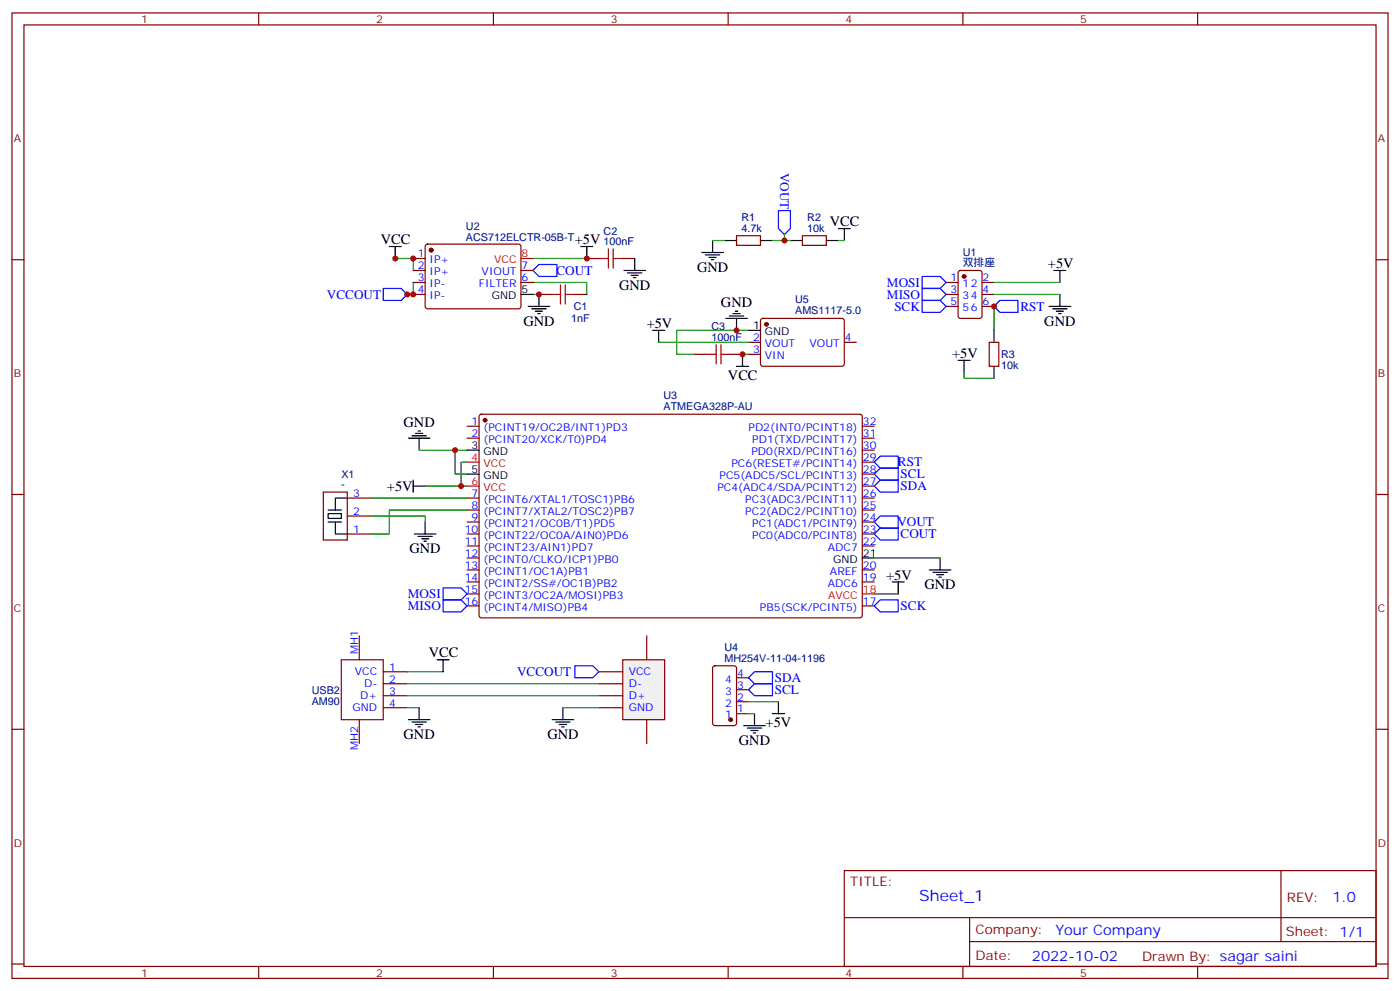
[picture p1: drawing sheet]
<svg xmlns="http://www.w3.org/2000/svg" width="412mm" height="292mm" viewBox="0 0 412 292" stroke-linecap="round" stroke-linejoin="round" font-family="sans-serif">
<g fill="none" stroke="#870000" stroke-width=".35">
<path d="M3.5 3.8h405.4v284.3h-405.4zM7.1 7.3h398.2v277.3h-398.2zM76.2 3.8v3.5M145.3 3.8v3.5M214.5 3.8v3.5M283.6 3.8v3.5M352.8 3.8v3.5M3.5 76.5h3.6M172.9 76.1h3.5M183.4 76.1h3.6M217 69.4h7v2.8h-7zM236.4 69.4h7v2.8h-7z"/>
<path d="M405.3 76.5h3.6M158.7 86.7h3.6M169.3 86.7h3.6M224.2 94l.5-.2h23.6l.4 .7-.1 12.9-.6 .5-23.6-.1-.4-.6v-12.7zM204.6 104.4h3.5M215.2 104.4h3.5M220.5 104.4h3.5M220.5 100.8h3.5M248.7 100.8h3.5M3.5 145.6h3.6M95.2 144.9h7.1v14.1h-7.1zM102.3 157.3h7.1"/>
<path d="M102.3 152h7.1M102.3 146.7h7.1M405.3 145.6h3.6M100.5 194.3h12.4v17.6h-12.4zM105.8 187.3v7M112.9 197.8h7M210.1 196.3l.5-.2h5.7l.6 .4 .1 16.5-.5 .7h-5.9l-.6-.4-.1-16.5zM217 199.6h3.5M3.5 214.8h3.6M105.8 211.9v7.1M112.9 208.4h7M112.9 204.9h7"/>
<path d="M112.9 201.4h7M217 210.2h3.5M217 206.7h3.5M217 203.1h3.5M405.3 214.8h3.6M248.7 256.4h156.6v28.2h-156.6zM377.3 256.4v20.9M248.7 270.2h156.5M285.6 277.3h119.6M285.6 270.2v14.2M3.5 283.9h3.6M76.2 284.6v3.5"/>
<path d="M145.3 284.6v3.5M214.5 284.6v3.5M283.6 284.6v3.5M352.8 284.6v3.5M405.3 283.9h3.6"/>
</g>
<g fill="none" stroke="#008700" stroke-width=".35">
<path d="M121.7 76.1h-5.3h5.3v3.6M157 76.1h15.9M209.9 70.8h3.5M227.5 70.8h3.6M231.1 69.1v1.7h1.7M246.9 70.8h1.8M121.7 83.2v3.5h-1.8h1.8M157 83.2h15.9v3.5M157 86.7h1.7M220.5 97.3h-21.2v7.1h5.3M218.7 104.4h1.8M123.5 132.6h14.1"/>
<path d="M134.1 132.6v7h3.5M137.6 136.1h-1.8v7.1M109.4 152h15.8v1.7M109.4 146.7h28.2M125.2 143.2h12.4M137.6 150.2h-22.9v7.1h-5.3M257.5 164.3h19.4M257.5 174.9h7.1M119.9 197.8h10.6M119.9 208.4h3.6M220.5 206.7h8.8M220.5 210.2h1.7"/>
</g>
<path d="M158.7 77.9h5.3v3.5h-5.3l-1.7-1.7zM229.3 62h3.5v5.3l-1.7 1.8-1.8-1.8zM112.9 84.9h5.3l1.7 1.8-1.7 1.8h-5.3zM259.3 137.9h5.3v3.5h-5.3l-1.8-1.8zM259.3 155.5h5.3v3.5h-5.3l-1.8-1.7zM259.3 152h5.3v3.5h-5.3l-1.8-1.8zM259.3 141.4h5.3v3.5h-5.3l-1.8-1.7zM169.3 196.1h5.3l1.8 1.7-1.8 1.8h-5.3zM222.2 197.8h5.3v3.6h-5.3l-1.7-1.8zM222.2 201.4h5.3v3.5h-5.3l-1.7-1.8z" fill="none" stroke="#00f" stroke-width=".35"/>
<g fill="none" stroke="#000" stroke-width=".35">
<path d="M114.7 72.6h3.5M116.4 72.6v3.5M171.1 72.6h3.5M172.9 72.6v3.5M183.8 79.7h6.3M187 76.1v3.6M206.7 74.4h6.4M207.8 75.1h4.2M208.8 75.8h2.2M209.5 76.5h.8M209.9 70.8v3.6M213.4 70.8h3.6"/>
<path d="M224 70.8h3.5M232.8 70.8h3.6M243.4 70.8h3.5M246.9 67.3h3.6M248.7 67.3v3.5M155.6 90.2h6.3M156.6 90.9h4.3M157.7 91.7h2.1M158.4 92.4h.7M158.7 86.7v3.5M184.9 80.4h4.2M185.9 81.1h2.1"/>
<path d="M186.6 81.8h.7M192.3 97.3h3.5M194 97.3v3.5M213.8 93.8h6.3M214.8 93.1h4.3M215.9 92.4h2.1M216.6 91.7h.7M217 93.8v3.5M220.5 97.3h3.5M217 107.9h3.5M218.7 104.4v3.5M120.3 129h6.3"/>
<path d="M121.4 128.3h4.2M122.4 127.6h2.1M123.1 126.9h.7M123.5 129v3.6M96.7 151.3h3.8v1.4h-3.8zM96.7 150.2h3.8M96.7 153.7h3.8M98.8 153.7v3.6h3.5M102.3 146.7h-3.5v3.5M121.7 143.2h3.5M121.7 141.4v3.5M122.1 157.3h6.3"/>
<path d="M123.1 158h4.3M124.2 158.7h2.1M124.9 159.4h.7M125.2 153.7v3.6M262.8 171.4h3.5M264.6 171.4v3.5M273.8 167.9h6.3M274.8 168.6h4.2M275.9 169.3h2.1M276.6 170h.7M276.9 164.3v3.6M128.8 194.3h3.5"/>
<path d="M130.5 194.3v3.5M120.3 211.9h6.3M121.4 212.7h4.2M122.4 213.4h2.1M123.1 214.1h.7M123.5 208.4v3.5M162.6 211.9h6.4M163.7 212.7h4.2M164.7 213.4h2.2M165.5 214.1h.7M165.8 208.4v3.5M219.1 213.7h6.3"/>
<path d="M220.1 214.4h4.3M221.2 215.1h2.1M221.9 215.8h.7M222.2 210.2v3.5M227.5 210.2h3.6M229.3 206.7v3.5"/>
</g>
<path d="M176.4 76.1h2.8M179.2 73.3v5.7M180.6 76.1h2.8M180.6 73.3v5.7M162.3 86.7h2.8M165.1 83.9v5.6M166.5 86.7h2.8M166.5 83.9v5.6M208.1 104.4h2.9M211 101.5v5.7M212.4 104.4h2.8M212.4 101.5v5.7" fill="none" stroke="#a10000" stroke-width=".35"/>
<g fill="#870000" stroke="#870000" stroke-width=".35">
<circle cx="215.2" cy="211.9" r=".53"/>
<circle cx="225.8" cy="95.5" r=".53"/>
</g>
<path d="M183.4 194.3h12.4v17.6h-12.4z" fill="#f0f0f0" stroke="#870000" stroke-width=".35"/>
<g fill="none" stroke="#870000" stroke-width=".35">
<path d="M121.7 76.1h3.5M121.7 79.7h3.5M125.5 72.1l.4-.2 27.1 .1 .5 .6-.1 17.9-.6 .4h-27.1l-.5-.7v-17.6zM153.5 79.7h3.5M282.5 79.9l.4-.2h5.7l.6 .4 .1 13-.5 .6-5.9 .1-.6-.5-.1-12.9zM121.7 83.2h3.5M121.7 86.7h3.5M153.5 83.2h3.5M278.7 83.2h3.5M278.7 86.7h3.5M278.7 90.2h3.5M289.3 83.2h3.5"/>
<path d="M289.3 86.7h3.5M289.3 90.2h3.5M291.4 100.8h2.8v7.1h-2.8zM137.6 125.5h3.5M137.6 129h3.5M141.3 122.2l.5-.2h111.8l.4 .7-.1 58.8-.6 .5-111.8-.1-.4-.6v-58.6zM254 125.5h3.5M254 129h3.5M254 139.6h3.5M254 136.1h3.5M254 132.6h3.5M137.6 146.7h3.5"/>
<path d="M137.6 150.2h3.5M137.6 153.7h3.5M137.6 157.3h3.5M254 146.7h3.5M254 150.2h3.5M254 153.7h3.5M254 157.3h3.5M254 143.2h3.5M137.6 160.8h3.5M137.6 164.3h3.5M137.6 167.9h3.5M137.6 171.4h3.5"/>
<path d="M137.6 174.9h3.5M137.6 178.4h3.5M254 160.8h3.5M254 167.9h3.5M254 171.4h3.5M254 178.4h3.5M176.4 197.8h7M190.5 187.3v7M176.4 201.4h7M176.4 204.9h7M176.4 208.4h7M190.5 211.9v7.1"/>
</g>
<path d="M292.8 90.2v7.1M292.8 83.2h19.4M292.8 86.7h19.4M194 100.8h26.5M284 109.6v1.8h8.8M119.9 201.4h56.5M119.9 204.9h56.5M165.8 208.4h10.6" fill="none" stroke="#008700" stroke-width=".35"/>
<g fill="#870000" stroke="#870000" stroke-width=".35">
<circle cx="142.9" cy="123.8" r=".53"/>
<circle cx="127" cy="73.7" r=".53"/>
<circle cx="284" cy="81.4" r=".53"/>
</g>
<g fill="none" stroke="#000" stroke-width=".35">
<path d="M310.4 79.7h3.6M312.2 79.7v3.5M153.5 86.7h3.5M292.8 97.3v3.5M309 90.2h6.4M310.1 90.9h4.2M311.1 91.7h2.2M311.9 92.4h.7M312.2 86.7v3.5M282.2 106.1h3.6M284 106.1v3.5M292.8 107.9v3.5"/>
<path d="M137.6 132.6h3.5M137.6 139.6h3.5M254 164.3h3.5"/>
</g>
<path d="M153.5 76.1h3.5M137.6 136.1h3.5M137.6 143.2h3.5M254 174.9h3.5" fill="none" stroke="#f00" stroke-width=".35"/>
<path d="M271.6 81.4h5.3l1.8 1.8-1.8 1.7h-5.3zM271.6 84.9h5.3l1.8 1.8-1.8 1.8h-5.3zM271.6 88.5h5.3l1.8 1.7-1.8 1.8h-5.3zM292.8 90.2l1.8-1.7h5.3v3.5h-5.3zM259.3 134.3h5.3v3.6h-5.3l-1.8-1.8zM130.5 176.7h5.3l1.8 1.7-1.8 1.8h-5.3zM130.5 173.1h5.3l1.8 1.8-1.8 1.8h-5.3zM259.3 176.7h5.3v3.5h-5.3l-1.8-1.8z" fill="none" stroke="#00f" stroke-width=".35"/>
<g fill="#c00">
<circle cx="121.7" cy="76.1" r=".88"/>
<circle cx="121.7" cy="86.7" r=".88"/>
<circle cx="158.8" cy="86.7" r=".88"/>
<circle cx="172.9" cy="76.1" r=".88"/>
<circle cx="134.1" cy="132.6" r=".88"/>
<circle cx="135.8" cy="143.2" r=".88"/>
<circle cx="218.7" cy="104.4" r=".88"/>
<circle cx="231.1" cy="70.8" r=".88"/>
<circle cx="119.9" cy="86.7" r=".88"/>
<circle cx="116.4" cy="76.1" r=".88"/>
<circle cx="217" cy="97.3" r=".88"/>
<circle cx="292.8" cy="90.2" r=".88"/>
</g>
<text font-size="4.6" fill="#00f" x="270.8" y="265.4">Sheet_1</text>
<g font-size="4.2">
<text x="112.2" y="71.9">VCC</text>
<text x="169.3" y="71.9">+5V</text>
<text x="244.5" y="66.6">VCC</text>
<text x="205.3" y="80">GND</text>
<text x="308.7" y="79">+5V</text>
<text x="182.4" y="85.3">GND</text>
<text x="154.2" y="95.9">GND</text>
<text x="212.4" y="90.5">GND</text>
<text x="307.6" y="95.9">GND</text>
<text x="190.5" y="96.6">+5V</text>
<text x="280.5" y="105.4">+5V</text>
<text x="214.4" y="111.8">VCC</text>
<text x="118.9" y="125.8">GND</text>
<text x="114" y="144.6">+5V</text>
<text x="120.6" y="162.9">GND</text>
<text x="261.1" y="170.7">+5V</text>
<text x="272.3" y="173.5">GND</text>
<text x="126.3" y="193.6">VCC</text>
<text x="225.5" y="214.1">+5V</text>
<text x="118.9" y="217.6">GND</text>
<text x="161.2" y="217.6">GND</text>
<text x="217.7" y="219.4">GND</text>
</g>
<g font-size="4.2" fill="#00f">
<text x="392.5" y="265.7">1.0</text>
<text x="310.9" y="275.2">Your Company</text>
<text x="304" y="283">2022-10-02</text>
</g>
<g font-size="3.9" fill="#00f">
<text x="229.8" y="50.9" transform="rotate(90 229.8 50.9)">VOUT</text>
<text x="163.9" y="80.9">COUT</text>
<text x="96.3" y="88">VCCOUT</text>
<text x="261.3" y="84.4">MOSI</text>
<text x="261.3" y="88">MISO</text>
<text x="263.4" y="91.5">SCK</text>
<text x="300.6" y="91.5">RST</text>
<text x="264.5" y="137.4">RST</text>
<text x="265.3" y="140.9">SCL</text>
<text x="265.3" y="144.4">SDA</text>
<text x="264.4" y="155">VOUT</text>
<text x="265.3" y="158.4">COUT</text>
<text x="120.2" y="179.7">MISO</text>
<text x="120.2" y="176.2">MOSI</text>
<text x="265.3" y="179.6">SCK</text>
<text x="152.3" y="199.2">VCCOUT</text>
<text x="228.2" y="200.8">SDA</text>
<text x="228.2" y="204.4">SCL</text>
</g>
<g font-size="3.9" fill="#800">
<text x="250.5" y="261">TITLE:</text>
<text x="379.1" y="265.7">REV:</text>
<text x="287.4" y="275.2">Company:</text>
<text x="378.7" y="275.8">Sheet: 1/1</text>
<text x="287.4" y="282.9">Date:</text>
<text x="336.4" y="282.9">Drawn By: sagar saini</text>
</g>
<g font-size="3.2" fill="#800">
<text x="41.6" y="6.8">1</text>
<text x="110.8" y="6.8">2</text>
<text x="179.9" y="6.8">3</text>
<text x="249.1" y="6.8">4</text>
<text x="318.2" y="6.8">5</text>
<text x="4.1" y="41.9">A</text>
<text x="405.9" y="41.9">A</text>
<text x="4.1" y="111.1">B</text>
<text x="405.9" y="111.1">B</text>
<text x="4.1" y="180.2">C</text>
<text x="405.9" y="180.2">C</text>
<text x="4.1" y="249.3">D</text>
<text x="405.9" y="249.3">D</text>
<text x="41.6" y="287.6">1</text>
<text x="110.8" y="287.6">2</text>
<text x="179.9" y="287.6">3</text>
<text x="249.1" y="287.6">4</text>
<text x="318.2" y="287.6">5</text>
</g>
<g font-size="3.2" fill="#000080">
<text x="218.4" y="65.1">R1</text>
<text x="237.8" y="65.2">R2</text>
<text x="137.2" y="70.8">ACS712ELCTR-05B-T</text>
<text x="137.2" y="67.8">U2</text>
<text x="177.8" y="69.1">C2</text>
<text x="218.4" y="68.4">4.7k</text>
<text x="237.8" y="68.4">10k</text>
<text x="177.8" y="72.2">100nF</text>
<text x="283.6" y="75.3">U1</text>
<text x="283.6" y="78.5">双排座</text>
<text x="234.2" y="89.3">U5</text>
<text x="168.3" y="94.9">1nF</text>
<text x="169" y="91.4">C1</text>
<text x="234.2" y="92.5">AMS1117-5.0</text>
<text x="209.6" y="100.5">100nF</text>
<text x="209.6" y="97.3">C3</text>
<text x="294.9" y="105.5">R3</text>
<text x="294.9" y="108.6">10k</text>
<text x="195.5" y="117.6">U3</text>
<text x="195.5" y="120.8">ATMEGA328P-AU</text>
<text x="100.5" y="143.9">-</text>
<text x="100.6" y="140.7">X1</text>
<text x="213.4" y="191.8">U4</text>
<text x="213.4" y="195">MH254V-11-04-1196</text>
<text x="91.8" y="207.5">AM90</text>
<text x="91.8" y="204.3">USB2</text>
</g>
<g font-size="3.2" fill="#00f">
<text x="123" y="75.8">1</text>
<text x="126.5" y="77.5">IP+</text>
<text x="123" y="79.3">2</text>
<text x="123" y="82.8">3</text>
<text x="126.5" y="81.1">IP+</text>
<text x="141.9" y="81.1">VIOUT</text>
<text x="153.6" y="82.8">6</text>
<text x="153.6" y="79.3">7</text>
<text x="280" y="82.8">1</text>
<text x="289.5" y="82.8">2</text>
<text x="123" y="86.4">4</text>
<text x="126.5" y="84.6">IP-</text>
<text x="126.5" y="88.1">IP-</text>
<text x="141.1" y="84.6">FILTER</text>
<text x="280" y="86.4">3</text>
<text x="280" y="89.9">5</text>
<text x="283.5" y="84.6">12</text>
<text x="283.5" y="88.1">34</text>
<text x="289.5" y="89.9">6</text>
<text x="289.5" y="86.4">4</text>
<text x="283.5" y="91.7">56</text>
<text x="221.8" y="100.5">2</text>
<text x="248.9" y="100.5">4</text>
<text x="221.8" y="104">3</text>
<text x="225.3" y="102.2">VOUT</text>
<text x="225.3" y="105.8">VIN</text>
<text x="238.5" y="102.2">VOUT</text>
<text x="138.9" y="125.2">1</text>
<text x="254.2" y="125.2">32</text>
<text x="138.9" y="128.7">2</text>
<text x="142.4" y="126.9">(PCINT19/OC2B/INT1)PD3</text>
<text x="142.4" y="130.5">(PCINT20/XCK/T0)PD4</text>
<text x="220.5" y="126.9">PD2(INT0/PCINT18)</text>
<text x="221.6" y="130.5">PD1(TXD/PCINT17)</text>
<text x="254.2" y="128.7">31</text>
<text x="215.5" y="137.5">PC6(RESET#/PCINT14)</text>
<text x="221.3" y="134">PD0(RXD/PCINT16)</text>
<text x="254.2" y="135.7">29</text>
<text x="254.2" y="132.2">30</text>
<text x="212" y="141">PC5(ADC5/SCL/PCINT13)</text>
<text x="254.2" y="142.8">27</text>
<text x="254.2" y="139.3">28</text>
<text x="104.1" y="146.3">3</text>
<text x="138.9" y="146.3">7</text>
<text x="138.9" y="149.9">8</text>
<text x="142.4" y="148.1">(PCINT6/XTAL1/TOSC1)PB6</text>
<text x="211.3" y="144.6">PC4(ADC4/SDA/PCINT12)</text>
<text x="219.6" y="148.1">PC3(ADC3/PCINT11)</text>
<text x="254.2" y="149.9">25</text>
<text x="254.2" y="146.3">26</text>
<text x="104.1" y="151.6">2</text>
<text x="138.9" y="153.4">9</text>
<text x="142.4" y="151.6">(PCINT7/XTAL2/TOSC2)PB7</text>
<text x="142.4" y="155.2">(PCINT21/OC0B/T1)PD5</text>
<text x="219.6" y="151.6">PC2(ADC2/PCINT10)</text>
<text x="221.6" y="155.2">PC1(ADC1/PCINT9)</text>
<text x="254.2" y="153.4">24</text>
<text x="104.1" y="156.9">1</text>
<text x="136.9" y="156.9">10</text>
<text x="136.9" y="160.4">11</text>
<text x="142.4" y="158.7">(PCINT22/OC0A/AIN0)PD6</text>
<text x="221.6" y="158.7">PC0(ADC0/PCINT8)</text>
<text x="254.2" y="160.4">22</text>
<text x="254.2" y="156.9">23</text>
<text x="136.9" y="164">12</text>
<text x="136.9" y="167.5">13</text>
<text x="142.4" y="162.2">(PCINT23/AIN1)PD7</text>
<text x="142.4" y="165.7">(PCINT0/CLKO/ICP1)PB0</text>
<text x="243.9" y="162.2">ADC7</text>
<text x="254.2" y="167.5">20</text>
<text x="136.9" y="171">14</text>
<text x="142.4" y="169.3">(PCINT1/OC1A)PB1</text>
<text x="142.4" y="172.8">(PCINT2/SS#/OC1B)PB2</text>
<text x="243.9" y="172.8">ADC6</text>
<text x="244.5" y="169.3">AREF</text>
<text x="254.2" y="171">19</text>
<text x="136.9" y="174.6">15</text>
<text x="136.9" y="178.1">16</text>
<text x="142.4" y="176.3">(PCINT3/OC2A/MOSI)PB3</text>
<text x="142.4" y="179.8">(PCINT4/MISO)PB4</text>
<text x="223.9" y="179.8">PB5(SCK/PCINT5)</text>
<text x="254.2" y="178.1">17</text>
<text x="105.5" y="192.5" transform="rotate(-90 105.5 192.5)">MH1</text>
<text x="114.7" y="197.5">1</text>
<text x="104.5" y="198.9">VCC</text>
<text x="107.2" y="202.4">D-</text>
<text x="114.7" y="201">2</text>
<text x="185.2" y="198.9">VCC</text>
<text x="185.2" y="202.4">D-</text>
<text x="213.6" y="201">4</text>
<text x="217.1" y="202.8">3</text>
<text x="217.1" y="199.2">4</text>
<text x="103.8" y="209.5">GND</text>
<text x="106.1" y="206">D+</text>
<text x="114.7" y="208.1">4</text>
<text x="114.7" y="204.5">3</text>
<text x="185.2" y="206">D+</text>
<text x="185.2" y="209.5">GND</text>
<text x="213.6" y="208.1">2</text>
<text x="213.6" y="204.5">3</text>
<text x="217.1" y="209.8">1</text>
<text x="217.1" y="206.3">2</text>
<text x="213.6" y="211.6">1</text>
<text x="105.5" y="220.8" transform="rotate(-90 105.5 220.8)">MH2</text>
</g>
<g font-size="3.2" fill="#f00">
<text x="145.6" y="77.5">VCC</text>
<text x="153.6" y="75.8">8</text>
<text x="138.9" y="135.7">4</text>
<text x="142.4" y="137.5">VCC</text>
<text x="138.9" y="142.8">6</text>
<text x="142.4" y="144.6">VCC</text>
<text x="243.9" y="176.3">AVCC</text>
<text x="254.2" y="174.6">18</text>
</g>
<g font-size="3.2">
<text x="144.9" y="88.1">GND</text>
<text x="153.6" y="86.4">5</text>
<text x="221.8" y="96.9">1</text>
<text x="225.3" y="98.7">GND</text>
<text x="138.9" y="132.2">3</text>
<text x="142.4" y="134">GND</text>
<text x="138.9" y="139.3">5</text>
<text x="142.4" y="141">GND</text>
<text x="245.4" y="165.7">GND</text>
<text x="254.2" y="164">21</text>
</g>
</svg>
